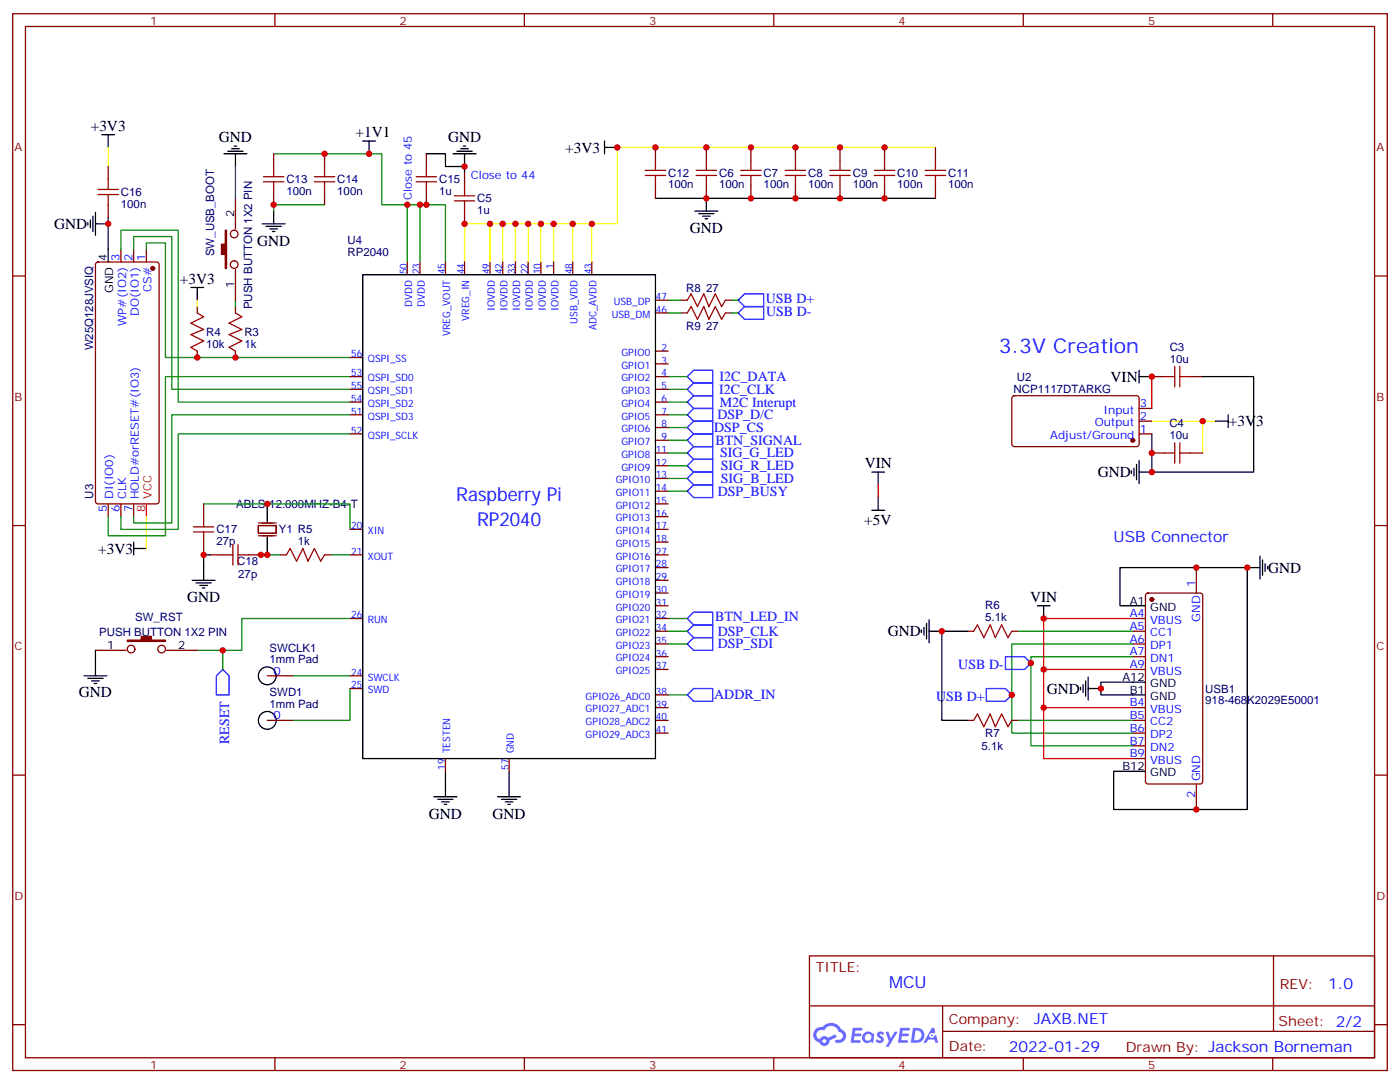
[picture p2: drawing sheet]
<svg xmlns="http://www.w3.org/2000/svg" width="388mm" height="300mm" viewBox="0 0 388 300" stroke-linecap="round" stroke-linejoin="round" font-family="sans-serif">
<g fill="none" stroke="#870000" stroke-width=".35">
<path d="M3.5 3.8h381v292.8h-381zM7.1 7.3h373.9v285.8h-373.9zM76.2 3.8v3.5M145.3 3.8v3.5M214.5 3.8v3.5M283.6 3.8v3.5M352.8 3.8v3.5M3.5 76.5h3.6M381 76.5h3.5M3.5 145.6h3.6M381 145.6h3.5M3.5 214.8h3.6"/>
<path d="M381 214.8h3.5M224.4 264.9h156.6v28.2h-156.6zM224.4 278.7h156.5M261.3 278.7v14.1M353 264.9v20.9M3.5 283.9h3.6M76.2 293.1v3.5M145.3 293.1v3.5M214.5 293.1v3.5M261.3 285.8h119.6M283.6 293.1v3.5M352.8 293.1v3.5"/>
<path d="M381 283.9h3.5"/>
</g>
<g fill="#5487ff">
<path d="M243.4 286a1.22 1.22 0 0 1 1.7 .3l-.4 .6a.47 .47 0 0 0-.4-.4 .47 .47 0 0 0-.5 .2l.1 .1a1.23 1.23 0 0 1 .8 1.9 1.44 1.44 0 0 1-2.1-.3l.5-.5 .8 .4a.29 .29 0 0 0 .3-.2 .29 .29 0 0 0-.3-.4 1.04 1.04 0 0 1-.5-1.7z"/>
<path d="M236.4 284.8h2.3l.3 .2-.1 .5h-1.8l-.1 .9h1.5l.3 .4-.4 .3h-1.6l-.1 1.1 1.7 .1 .2 .3-.2 .3h-2.6z"/>
<path d="M249.5 284.8h2.4l.3 .2-.1 .5h-1.9l-.1 .9h1.5l.4 .4-.4 .3h-1.6l-.2 1.1 1.8 .1 .1 .3-.1 .3h-2.7z"/>
<path d="M258.3 284.8h.7l.3 1.2-.6 .4a.69 .69 0 0 0-1 .2 .69 .69 0 0 0 .4 1 .69 .69 0 0 0 .9-.6l.5-.3 .5 2.2h-.8l-.2-.8h-1.7l-.5 .8h-.9z"/>
<path d="M245.5 285.9h.8l.6 1.8 1.1-1.8h.8l-2.5 4.2h-.8l.9-1.6z"/>
<path d="M253 284.8l-.6 4.1h1.4a2.11 2.11 0 0 0 2.4-2.1 2.11 2.11 0 0 0-2.5-2zM253.8 285.5a1.39 1.39 0 0 1 1.6 1.4 1.39 1.39 0 0 1-1.8 1.3h-.2z"/>
<path d="M239.4 286.4a1.54 1.54 0 0 0-.1 2.2 1.54 1.54 0 0 0 2.1 .1l.6 .2 .3-2.3-.1-.2h-.4a1.49 1.49 0 0 0-2.4 0zM239.6 287.4a.95 .95 0 0 1 1.9 0 .95 .95 0 0 1-1.9 0z"/>
<path d="M226.1 285.2a2.18 2.18 0 0 0 1 3.7 1.44 1.44 0 0 0 1.7 .9 1.44 1.44 0 0 0 1.1-1.5l2-1-.4-.7-1.9 1a1.47 1.47 0 0 0-2.5 .4 1.39 1.39 0 0 1-.6-2 1.39 1.39 0 0 1 2-.4 2.12 2.12 0 0 1 2.1-1.3 2.12 2.12 0 0 1 1.9 1.7 1.14 1.14 0 0 1 1.1 1.4 1.14 1.14 0 0 1-1.6 .7 .43 .43 0 0 0-.6 .4 .43 .43 0 0 0 .5 .5 1.98 1.98 0 0 0 2.5-1.3 1.98 1.98 0 0 0-1.3-2.5 3.1 3.1 0 0 0-5.2-.7l-.9 .1zM228 288.5a.54 .54 0 0 1 1 0 .54 .54 0 0 1-1 0z"/>
<circle cx="258.3" cy="286.9" r=".26"/>
</g>
<g fill="none" stroke="#870000" stroke-width=".35">
<path d="M30 46.1v3.6M30 56.7v3.6M65.3 55v8.4M75.8 42.6v3.5M75.8 53.2v3.5M90 42.6v3.5M90 53.2v3.5M118.2 42.6v3.5M118.2 53.2v3.5M128.8 47.9v3.5M128.8 58.5v3.5M181.7 40.9v3.5"/>
<path d="M181.7 51.4v3.6M195.8 40.9v3.5M195.8 51.4v3.6M208.1 40.9v3.5M208.1 51.4v3.6M220.5 40.9v3.5M220.5 51.4v3.6M232.8 40.9v3.5M232.8 51.4v3.6M245.2 40.9v3.5M245.2 51.4v3.6M259.3 40.9v3.5"/>
<path d="M259.3 51.4v3.6M26.7 72.8l.5-.2h16.2l.6 .4 .1 65.9-.5 .7h-16.4l-.7-.4v-65.9zM33.5 69.1v3.5M37 69.1v3.5M40.6 69.1v3.5M65.3 74.7v8.5M112.9 72.6v3.5M116.4 72.6v3.5M123.5 72.6v3.5M128.8 72.6v3.5M135.8 72.6v3.5M139.3 72.6v3.5"/>
<path d="M142.9 72.6v3.5M146.4 72.6v3.5M149.9 72.6v3.5M153.5 72.6v3.5M158.7 72.6v3.5M164 72.6v3.5M54.7 84.9v1.8M54.7 97.3v1.8M65.3 84.9v1.8M65.3 97.3v1.8M97 99.1h3.5M181.7 83.2h3.5"/>
<path d="M181.7 86.7h3.5M181.7 97.3h3.5M188.7 83.2h1.8M188.7 86.7h1.8M201.1 83.2h1.7M201.1 86.7h1.7M97 104.4h3.5M97 114.9h3.5M97 111.4h3.5M97 107.9h3.5M181.7 104.4h3.5M181.7 118.5h3.5"/>
<path d="M181.7 114.9h3.5M181.7 111.4h3.5M181.7 107.9h3.5M181.7 100.8h3.5M280.7 109.8l.5-.2 34.1 .1 .4 .6v13l-.7 .5-34.1-.1-.4-.7v-12.7zM315.7 116.7h3.6M315.7 113.2h3.6M319.3 104.4h3.5M329.8 104.4h3.6M30 139.6v3.6M33.5 139.6v3.6M37 139.6v3.6"/>
<path d="M56.4 139.6v3.6M97 120.2h3.5M181.7 125.5h3.5M181.7 122h3.5M181.7 139.6h3.5M181.7 136.1h3.5M181.7 132.6h3.5M181.7 129h3.5M315.7 120.2h3.6M319.3 125.5h3.5M329.8 125.5h3.6M56.4 150.2v3.5"/>
<path d="M58.2 153.7h3.5M68.8 153.7h3.5M71.6 145.6h5v2.1h-5zM71.6 148.4h5M71.6 144.9h5M77.6 153.7h1.8M90 153.7h1.7M97 153.7h3.5M97 146.7h3.5M181.7 153.7h3.5M181.7 157.3h3.5M181.7 146.7h3.5"/>
<path d="M181.7 150.2h3.5M181.7 143.2h3.5M331.6 157.3v7M97 171.4h3.5M181.7 171.4h3.5M181.7 174.9h3.5M181.7 178.4h3.5M181.7 167.9h3.5M181.7 164.3h3.5M181.7 160.8h3.5M268.1 174.9h1.8M280.5 174.9h1.7"/>
<path d="M314 171.4h3.5M314 174.9h3.5M314 178.4h3.5M317.7 164.5l.5-.2h14.5l.6 .5 .1 51.7-.5 .7h-14.7l-.6-.4-.1-51.8zM26.5 180.2h8.4M46.2 180.2h8.5M74.1 199.6h7M74.1 187.3h7M97 187.3h3.5M97 190.8h3.5M181.7 199.6h3.5M181.7 182h3.5"/>
<path d="M181.7 185.5h3.5M181.7 196.1h3.5M181.7 192.5h3.5M268.1 199.6h1.8M280.5 199.6h1.7M314 199.6h3.5M314 182h3.5M314 185.5h3.5M314 196.1h3.5M123.5 210.2v3.5M141.1 210.2v3.5M181.7 203.1h3.5"/>
<path d="M314 203.1h3.5M314 206.7h3.5M314 210.2h3.5M331.6 217.2v7.1"/>
<circle cx="64.9" cy="64.8" r="1.06"/>
<circle cx="64.9" cy="73.3" r="1.06"/>
<circle cx="36.3" cy="179.8" r="1.06"/>
<circle cx="44.8" cy="179.8" r="1.06"/>
</g>
<g fill="#870000" stroke="#870000" stroke-width=".35">
<path d="M35.3 177.4h3.9v-1.1h2.8v1.1h3.9v.3h-10.6z"/>
<path d="M62.4 63.8h.4v10.6h-.4v-3.9h-1v-2.8h1z"/>
<circle cx="42.3" cy="74.4" r=".53"/>
<circle cx="319.3" cy="166.1" r=".53"/>
<circle cx="314" cy="122" r=".53"/>
</g>
<g fill="none" stroke="#000" stroke-width=".35">
<path d="M28.2 37.3h3.5M30 37.3v3.6M100.5 39.1h3.6M102.3 39.1v3.5M167.6 39.1v3.5M25.8 59.9v4.2M26.5 58.8v6.4M62.1 42.6h6.3M63.1 41.9h4.3M64.2 41.2h2.1M64.9 40.5h.7M65.3 42.6v3.5"/>
<path d="M75.8 58.5v3.5M118.2 42.6h5.3v3.5h5.3v1.8M125.6 42.6h6.3M126.6 41.9h4.3M127.7 41.2h2.1M128.4 40.5h.7M128.8 42.6v3.5M167.6 40.9h3.5M181.7 55h77.6M192.6 58.5h6.4M193.7 59.2h4.2M194.7 59.9h2.1"/>
<path d="M195.8 55v3.5M24.3 61.7v.7M25 61v2.1M26.5 62h3.5M30 60.3v12.3M52.9 79.7h3.5M54.7 79.7v3.5M72.7 62h6.3M73.7 62.7h4.3M74.8 63.4h2.1M75.5 64.1h.7M100.5 76.1h81.2v134.1h-81.2z"/>
<path d="M195.4 60.6h.7M315.7 102.6v3.5M315.7 104.4h3.6M333.4 104.4h14.1v26.4h-28.2v-10.6M336.9 116.7h3.5M340.4 114.9v3.6M74.1 139.6v5M241.7 130.8h3.5M243.4 130.8v3.5M243.4 137.9v3.5M313.6 130.5v.7M314.3 129.8v2.1"/>
<path d="M315 128.7v4.2M315.7 130.8h3.6M315.7 127.6v6.4M37 152h3.6M37 150.2v3.5M58.2 153.7h-1.8v7.1M74.1 148.8v4.9M241.7 141.4h3.5M345.7 157.3h3.5M349.2 154.1v6.3M350 155.2v4.2M350.7 156.2v2.1"/>
<path d="M351.4 156.9v.7M53.3 160.8h6.3M54.3 161.5h4.3M55.4 162.2h2.1M56.1 162.9h.7M255.4 174.6v.7M256.1 173.8v2.2M256.8 172.8v4.2M257.5 174.9h3.6M257.5 171.7v6.4M268.1 174.9h-7v24.7h7M287.5 167.9h3.5"/>
<path d="M289.3 167.9v3.5M317.5 167.9h-7.1v-10.6h35.3v67h-37v-10.6h8.8M23.3 187.3h6.3M24.3 188h4.3M25.4 188.7h2.1M26.1 189.4h.7M26.5 180.2v7.1M299.5 190.4v.7M300.2 189.7v2.1M300.9 188.7v4.2M301.6 190.8h3.6M301.6 187.6v6.4"/>
<path d="M317.5 189h-12.3v3.5h12.3M123.5 213.7v7.1M141.1 213.7v7.1M120.3 220.8h6.3M121.4 221.5h4.2M122.4 222.2h2.1M123.1 222.9h.7M137.9 220.8h6.4M139 221.5h4.2M140.1 222.2h2.1M140.8 222.9h.7"/>
<circle cx="74.1" cy="199.6" r="2.47"/>
<circle cx="74.1" cy="187.3" r="2.47"/>
</g>
<path d="M319.3 104.4v8.8M40.6 139.6v3.6M243.4 134.3v3.6M314 171.4h-24.7v14.1M289.3 196.1v14.1h24.7M314 185.5h-24.7v10.6h24.7" fill="none" stroke="#f00" stroke-width=".35"/>
<g fill="none" stroke="#008700" stroke-width=".35">
<path d="M75.8 42.6h30v14.1h7.1M90 56.7h-14.2v1.8M116.4 56.7h-3.5v15.9M33.5 69.1v-5.3h15.9v47.6h47.6M37 69.1v-3.6h10.6v42.4h49.4M40.6 69.1v-1.8h5.3v31.8h51.1M116.4 72.6v-15.9h7.1v15.9M65.3 83.2v1.7M185.2 83.2h3.5M185.2 86.7h3.5M202.8 83.2h1.8M202.8 86.7h1.8"/>
<path d="M97 114.9h-49.4v30h-10.6v-1.7M97 104.4h-51.1v44h-15.9v-5.2M185.2 107.9h5.3M185.2 104.4h5.3M185.2 111.4h5.3M185.2 114.9h5.3M185.2 118.5h5.3M56.4 139.6h40.6v7.1M97 120.2h-47.6v26.5h-15.9v-3.5M185.2 122h5.3M185.2 136.1h5.3M185.2 132.6h5.3"/>
<path d="M185.2 129h5.3M185.2 125.5h5.3M72.3 153.7h5.3M91.7 153.7h5.3M97 171.4h-30v8.8h-12.3M185.2 174.9h5.3M185.2 171.4h5.3M185.2 178.4h5.3M282.2 174.9h31.8M314 178.4h-33.5v24.7h33.5M61.7 180.2v5.3M81.1 187.3h15.9"/>
<path d="M97 190.8v8.8h-15.9M185.2 192.5h5.3M282.2 199.6h31.8M314 182h-28.2v24.7h28.2"/>
</g>
<g fill="none" stroke="#a10000" stroke-width=".35">
<path d="M27.2 53.9h5.6M27.2 52.5h5.6M30 49.7v2.8M30 53.9v2.8M73 50.4h5.7M73 49h5.7M75.8 46.1v2.9M75.8 50.4v2.8M87.1 50.4h5.7M87.1 49h5.7M90 46.1v2.9M90 50.4v2.8"/>
<path d="M115.4 50.4h5.6M115.4 49h5.6M118.2 46.1v2.9M118.2 50.4v2.8M125.9 55.7h5.7M125.9 54.3h5.7M128.8 51.4v2.9M128.8 55.7v2.8M178.9 48.6h5.6M178.9 47.2h5.6M181.7 44.4v2.8M181.7 48.6v2.8"/>
<path d="M193 48.6h5.6M193 47.2h5.6M195.8 44.4v2.8M195.8 48.6v2.8M205.3 48.6h5.7M205.3 47.2h5.7M208.1 44.4v2.8M208.1 48.6v2.8M217.7 48.6h5.6M217.7 47.2h5.6M220.5 44.4v2.8M220.5 48.6v2.8"/>
<path d="M230 48.6h5.7M230 47.2h5.7M232.8 44.4v2.8M232.8 48.6v2.8M242.4 48.6h5.6M242.4 47.2h5.6M245.2 44.4v2.8M245.2 48.6v2.8M256.5 48.6h5.6M256.5 47.2h5.6M259.3 44.4v2.8M259.3 48.6v2.8"/>
<path d="M54.7 86.7l1.7 1.1-3.5 1.7 3.5 1.8-3.5 1.4 3.5 1.8-3.5 1.7 1.8 1.1M65.3 86.7l1.7 1.1-3.5 1.7 3.5 1.8-3.5 1.4 3.5 1.8-3.5 1.7 1.8 1.1M190.5 83.2l1.1-1.8 1.7 3.5 1.8-3.5 1.4 3.5 1.8-3.5 1.7 3.5 1.1-1.7M190.5 86.7l1.1-1.8 1.7 3.6 1.8-3.6 1.4 3.6 1.8-3.6 1.7 3.6 1.1-1.8M322.8 104.4h2.8M325.6 101.5v5.7M327 101.5v5.7M327 104.4h2.8M322.8 125.5h2.8M325.6 122.7v5.6M327 122.7v5.6M327 125.5h2.8"/>
<path d="M53.6 146h5.7M53.6 147.4h5.7M56.4 143.2v2.8M56.4 147.4v2.8M61.7 153.7h2.9M64.6 150.9v5.7M66 153.7h2.8M66 150.9v5.7M79.4 153.7l1-1.7 1.8 3.5 1.8-3.5 1.4 3.5 1.7-3.5 1.8 3.5 1.1-1.8M269.9 174.9l1-1.8 1.8 3.6 1.8-3.6 1.4 3.6 1.7-3.6 1.8 3.6 1.1-1.8M269.9 199.6l1-1.8 1.8 3.6 1.8-3.6 1.4 3.6 1.7-3.6 1.8 3.6 1.1-1.8"/>
</g>
<g fill="none" stroke="#ff0" stroke-width=".35">
<path d="M30 40.9v5.2M259.3 40.9h-88.2v21.1h-7.1M128.8 72.6v-10.6h7v10.6M135.8 62h3.5v10.6M139.3 62h3.6v10.6M142.9 62h3.5v10.6M146.4 62h3.5v10.6M149.9 62h3.6v10.6M153.5 62h5.2v10.6M158.7 62h5.3v10.6M54.7 83.2v1.7M319.3 116.7h14.1"/>
<path d="M336.9 116.7h-3.5v8.8M40.6 143.2v8.8"/>
</g>
<g fill="none" stroke="#00f" stroke-width=".35">
<path d="M204.6 86.7l1.8-1.8h5.3v3.6h-5.3zM204.6 83.2l1.8-1.8h5.3v3.5h-5.3zM190.5 107.9l1.8-1.8h5.3v3.5h-5.3zM190.5 104.4l1.8-1.8h5.3v3.5h-5.3zM190.5 118.5l1.8-1.8h5.3v3.5h-5.3zM190.5 114.9l1.8-1.7h5.3v3.5h-5.3zM192.3 109.6h5.3v3.6h-5.3l-1.8-1.8zM190.5 122l1.8-1.8h5.3v3.6h-5.3zM190.5 132.6l1.8-1.8h5.3v3.5h-5.3zM190.5 125.5l1.8-1.7h5.3v3.5h-5.3zM190.5 129l1.8-1.7h5.3v3.5h-5.3zM192.3 134.3h5.3v3.6h-5.3l-1.8-1.8z"/>
<path d="M190.5 171.4l1.8-1.8h5.3v3.5h-5.3zM190.5 178.4l1.8-1.7h5.3v3.5h-5.3zM192.3 173.1h5.3v3.6h-5.3l-1.8-1.8zM61.7 185.5l1.8 1.8v5.2h-3.5v-5.2zM190.5 192.5l1.8-1.7h5.3v3.5h-5.3zM273.4 190.8h5.3l1.8 1.7-1.8 1.8h-5.3zM278.7 182h5.3l1.8 1.7-1.8 1.8h-5.3z"/>
</g>
<path d="M65.3 46.1v8.9" fill="none" stroke="#333" stroke-width=".35"/>
<g fill="#c00">
<circle cx="116.4" cy="56.7" r=".88"/>
<circle cx="118.2" cy="56.7" r=".88"/>
<circle cx="112.9" cy="56.7" r=".88"/>
<circle cx="102.3" cy="42.6" r=".88"/>
<circle cx="90" cy="42.6" r=".88"/>
<circle cx="75.8" cy="56.7" r=".88"/>
<circle cx="128.8" cy="46.1" r=".88"/>
<circle cx="164" cy="62" r=".88"/>
<circle cx="171.1" cy="40.9" r=".88"/>
<circle cx="181.7" cy="40.9" r=".88"/>
<circle cx="245.2" cy="40.9" r=".88"/>
<circle cx="232.8" cy="40.9" r=".88"/>
<circle cx="220.5" cy="40.9" r=".88"/>
<circle cx="208.1" cy="40.9" r=".88"/>
<circle cx="195.8" cy="40.9" r=".88"/>
<circle cx="195.8" cy="55" r=".88"/>
<circle cx="208.1" cy="55" r=".88"/>
<circle cx="232.8" cy="55" r=".88"/>
<circle cx="220.5" cy="55" r=".88"/>
<circle cx="245.2" cy="55" r=".88"/>
<circle cx="158.8" cy="62" r=".88"/>
<circle cx="153.5" cy="62" r=".88"/>
<circle cx="149.9" cy="62" r=".88"/>
<circle cx="146.4" cy="62" r=".88"/>
<circle cx="142.9" cy="62" r=".88"/>
<circle cx="139.3" cy="62" r=".88"/>
<circle cx="135.8" cy="62" r=".88"/>
<circle cx="54.7" cy="99.1" r=".88"/>
<circle cx="65.3" cy="99.1" r=".88"/>
<circle cx="30" cy="62" r=".88"/>
<circle cx="74.1" cy="139.6" r=".88"/>
<circle cx="74.1" cy="153.7" r=".88"/>
<circle cx="319.3" cy="130.8" r=".88"/>
<circle cx="319.3" cy="104.4" r=".88"/>
<circle cx="333.4" cy="116.7" r=".88"/>
<circle cx="319.3" cy="125.5" r=".88"/>
<circle cx="305.2" cy="190.8" r=".88"/>
<circle cx="331.6" cy="224.3" r=".88"/>
<circle cx="331.6" cy="157.3" r=".88"/>
<circle cx="345.7" cy="157.3" r=".88"/>
<circle cx="289.3" cy="196.1" r=".88"/>
<circle cx="289.3" cy="185.5" r=".88"/>
<circle cx="285.8" cy="183.7" r=".88"/>
<circle cx="280.5" cy="192.5" r=".88"/>
<circle cx="289.3" cy="171.4" r=".88"/>
<circle cx="261.1" cy="174.9" r=".88"/>
<circle cx="61.7" cy="180.2" r=".88"/>
<circle cx="56.4" cy="153.7" r=".88"/>
<circle cx="72.3" cy="153.7" r=".88"/>
<circle cx="128.8" cy="62" r=".88"/>
</g>
<text font-size="5.6" fill="#00f" x="276.9" y="97.8">3.3V Creation</text>
<g font-size="5.3" fill="#00f">
<text x="126.5" y="138.7">Raspberry Pi</text>
<text x="132.2" y="145.8">RP2040</text>
</g>
<text font-size="4.6" fill="#00f" x="246.5" y="273.9">MCU</text>
<g font-size="4.2">
<text x="25.1" y="36.2">+3V3</text>
<text x="60.7" y="39.4">GND</text>
<text x="98.5" y="38">+1V1</text>
<text x="124.2" y="39.4">GND</text>
<text x="156.7" y="42.3">+3V3</text>
<text x="15" y="63.5">GND</text>
<text x="191.2" y="64.6">GND</text>
<text x="71.3" y="68.1">GND</text>
<text x="49.8" y="78.6">+3V3</text>
<text x="307.8" y="105.7">VIN</text>
<text x="340.6" y="118.1">+3V3</text>
<text x="239.7" y="129.8">VIN</text>
<text x="304.3" y="132.2">GND</text>
<text x="239.5" y="145.3">+5V</text>
<text x="27.2" y="153.4">+3V3</text>
<text x="351.5" y="158.7">GND</text>
<text x="51.9" y="166.8">GND</text>
<text x="285.5" y="166.8">VIN</text>
<text x="246.1" y="176.3">GND</text>
<text x="21.9" y="193.3">GND</text>
<text x="290.2" y="192.2">GND</text>
<text x="118.9" y="226.8">GND</text>
<text x="136.5" y="226.8">GND</text>
</g>
<g font-size="4.2" fill="#00f">
<text x="308.7" y="150.2">USB Connector</text>
<text x="368.2" y="274.1">1.0</text>
<text x="286.5" y="283.7">JAXB.NET</text>
<text x="279.6" y="291.5">2022-01-29</text>
</g>
<g font-size="3.9" fill="#00f">
<text x="212.2" y="84">USB D+</text>
<text x="212.3" y="87.6">USB D-</text>
<text x="199.5" y="105.6">I2C_DATA</text>
<text x="199.3" y="109.1">I2C_CLK</text>
<text x="199.5" y="112.6">M2C Interupt</text>
<text x="197.9" y="119.7">DSP_CS</text>
<text x="198.9" y="116.2">DSP_D/C</text>
<text x="198.3" y="123.2">BTN_SIGNAL</text>
<text x="199.6" y="126.7">SIG_G_LED</text>
<text x="199.8" y="130.3">SIG_R_LED</text>
<text x="199" y="137.3">DSP_BUSY</text>
<text x="199.8" y="133.8">SIG_B_LED</text>
<text x="198.2" y="172.1">BTN_LED_IN</text>
<text x="199" y="179.7">DSP_SDI</text>
<text x="199" y="176.1">DSP_CLK</text>
<text x="265.6" y="185.5">USB D-</text>
<text x="198" y="193.8">ADDR_IN</text>
<text x="259.4" y="194.3">USB D+</text>
<text x="63.5" y="206.2" transform="rotate(-90 63.5 206.2)">RESET</text>
</g>
<g font-size="3.9" fill="#800">
<text x="226.1" y="269.5">TITLE:</text>
<text x="354.8" y="274.1">REV:</text>
<text x="263" y="283.7">Company:</text>
<text x="354.4" y="284.3">Sheet: 2/2</text>
<text x="263" y="291.3">Date:</text>
<text x="312.1" y="291.4">Drawn By: Jackson Borneman</text>
</g>
<g font-size="3.2" fill="#800">
<text x="41.6" y="6.8">1</text>
<text x="110.8" y="6.8">2</text>
<text x="179.9" y="6.8">3</text>
<text x="249.1" y="6.8">4</text>
<text x="318.2" y="6.8">5</text>
<text x="4.1" y="41.9">A</text>
<text x="381.5" y="41.9">A</text>
<text x="4.1" y="111.1">B</text>
<text x="381.5" y="111.1">B</text>
<text x="4.1" y="180.2">C</text>
<text x="381.5" y="180.2">C</text>
<text x="4.1" y="249.3">D</text>
<text x="381.5" y="249.3">D</text>
<text x="41.6" y="296.1">1</text>
<text x="110.8" y="296.1">2</text>
<text x="179.9" y="296.1">3</text>
<text x="249.1" y="296.1">4</text>
<text x="318.2" y="296.1">5</text>
</g>
<g font-size="3.2" fill="#000080">
<text x="79.4" y="54">100n</text>
<text x="79.4" y="50.8">C13</text>
<text x="93.5" y="54">100n</text>
<text x="93.5" y="50.8">C14</text>
<text x="121.7" y="54">1u</text>
<text x="121.7" y="50.8">C15</text>
<text x="185.2" y="52.2">100n</text>
<text x="185.2" y="49.1">C12</text>
<text x="199.3" y="52.2">100n</text>
<text x="199.3" y="49.1">C6</text>
<text x="211.7" y="52.2">100n</text>
<text x="211.7" y="49.1">C7</text>
<text x="224" y="52.2">100n</text>
<text x="224" y="49.1">C8</text>
<text x="236.4" y="52.2">100n</text>
<text x="236.4" y="49.1">C9</text>
<text x="248.7" y="52.2">100n</text>
<text x="248.7" y="49.1">C10</text>
<text x="262.8" y="52.2">100n</text>
<text x="262.8" y="49.1">C11</text>
<text x="33.5" y="57.5">100n</text>
<text x="33.5" y="54.3">C16</text>
<text x="132.3" y="59.3">1u</text>
<text x="132.3" y="56.1">C5</text>
<text x="59.3" y="71" transform="rotate(-90 59.3 71)">SW_USB_BOOT</text>
<text x="96.3" y="70.8">RP2040</text>
<text x="96.3" y="67.7">U4</text>
<text x="190.2" y="80.8">R8</text>
<text x="195.7" y="80.8">27</text>
<text x="69.9" y="85.7" transform="rotate(-90 69.9 85.7)">PUSH BUTTON 1X2 PIN</text>
<text x="57.2" y="93.2">R4</text>
<text x="67.7" y="93.2">R3</text>
<text x="190.2" y="91.4">R9</text>
<text x="195.7" y="91.4">27</text>
<text x="25.8" y="97.1" transform="rotate(-90 25.8 97.1)">W25Q128JVSIQ</text>
<text x="57.1" y="96.3">10k</text>
<text x="67.7" y="96.3">1k</text>
<text x="324.2" y="100.5">10u</text>
<text x="324.2" y="97.3">C3</text>
<text x="281.9" y="105.5">U2</text>
<text x="280.9" y="109">NCP1117DTARKG</text>
<text x="324.1" y="118.4">C4</text>
<text x="324.1" y="121.6">10u</text>
<text x="25.8" y="138.2" transform="rotate(-90 25.8 138.2)">U3</text>
<text x="65.5" y="140.7">ABLS-12.000MHZ-B4-T</text>
<text x="60" y="147.8">C17</text>
<text x="77.3" y="147.8">Y1 R5</text>
<text x="60" y="151">27p</text>
<text x="82.6" y="150.9">1k</text>
<text x="65.8" y="156.6">C18</text>
<text x="66" y="160.1">27p</text>
<text x="37.5" y="172">SW_RST</text>
<text x="273.1" y="172.1">5.1k</text>
<text x="273.1" y="168.9">R6</text>
<text x="27.5" y="176.1">PUSH BUTTON 1X2 PIN</text>
<text x="74.7" y="183.7">1mm Pad</text>
<text x="74.7" y="180.6">SWCLK1</text>
<text x="334.1" y="191.9">USB1</text>
<text x="74.7" y="196.1">1mm Pad</text>
<text x="74.7" y="193">SWD1</text>
<text x="334.1" y="195.1">918-468K2029E50001</text>
<text x="272" y="207.8">5.1k</text>
<text x="273.1" y="204.2">R7</text>
</g>
<g font-size="3.2" fill="#00f">
<text x="130.5" y="49.7">Close to 44</text>
<text x="114.2" y="55.5" transform="rotate(-90 114.2 55.5)">Close to 45</text>
<text x="33.2" y="72.4" transform="rotate(-90 33.2 72.4)">3</text>
<text x="36.7" y="72.4" transform="rotate(-90 36.7 72.4)">2</text>
<text x="40.2" y="72.4" transform="rotate(-90 40.2 72.4)">1</text>
<text x="42" y="80.9" transform="rotate(-90 42 80.9)">CS#</text>
<text x="38.5" y="87.6" transform="rotate(-90 38.5 87.6)">DO(IO1)</text>
<text x="34.9" y="90.3" transform="rotate(-90 34.9 90.3)">WP#(IO2)</text>
<text x="315.9" y="112.8">3</text>
<text x="303.4" y="118.1">Output</text>
<text x="305.9" y="114.6">Input</text>
<text x="315.9" y="119.9">1</text>
<text x="315.9" y="116.3">2</text>
<text x="291.1" y="121.6">Adjust/Ground</text>
<text x="29.6" y="141.8" transform="rotate(-90 29.6 141.8)">5</text>
<text x="31.4" y="138.3" transform="rotate(-90 31.4 138.3)">DI(IO0)</text>
<text x="33.2" y="141.8" transform="rotate(-90 33.2 141.8)">6</text>
<text x="34.9" y="138.3" transform="rotate(-90 34.9 138.3)">CLK</text>
<text x="36.7" y="141.8" transform="rotate(-90 36.7 141.8)">7</text>
<text x="38.5" y="138.3" transform="rotate(-90 38.5 138.3)">HOLD#orRESET#(IO3)</text>
<text x="331.3" y="162.6" transform="rotate(-90 331.3 162.6)">1</text>
<text x="313.1" y="171">A4</text>
<text x="318.8" y="172.8">VBUS</text>
<text x="332.7" y="172.3" transform="rotate(-90 332.7 172.3)">GND</text>
<text x="313.1" y="174.6">A5</text>
<text x="313.1" y="178.1">A6</text>
<text x="318.8" y="176.3">CC1</text>
<text x="318.8" y="179.8">DP1</text>
<text x="313.1" y="181.6">A7</text>
<text x="313.1" y="185.1">A9</text>
<text x="318.8" y="183.4">DN1</text>
<text x="75.8" y="186.9">0</text>
<text x="318.8" y="186.9">VBUS</text>
<text x="313.1" y="195.7">B4</text>
<text x="318.8" y="197.5">VBUS</text>
<text x="75.8" y="199.2">0</text>
<text x="313.1" y="199.2">B5</text>
<text x="313.1" y="202.8">B6</text>
<text x="318.8" y="201">CC2</text>
<text x="313.1" y="206.3">B7</text>
<text x="313.1" y="209.8">B9</text>
<text x="318.8" y="204.5">DP2</text>
<text x="318.8" y="208.1">DN2</text>
<text x="318.8" y="211.6">VBUS</text>
<text x="331.3" y="221" transform="rotate(-90 331.3 221)">2</text>
<text x="332.7" y="216.5" transform="rotate(-90 332.7 216.5)">GND</text>
</g>
<g font-size="3.2">
<text x="64.9" y="60.3" transform="rotate(-90 64.9 60.3)">2</text>
<text x="29.6" y="72.4" transform="rotate(-90 29.6 72.4)">4</text>
<text x="31.4" y="81.2" transform="rotate(-90 31.4 81.2)">GND</text>
<text x="64.9" y="79.9" transform="rotate(-90 64.9 79.9)">1</text>
<text x="313.1" y="167.5">A1</text>
<text x="318.8" y="169.3">GND</text>
<text x="29.7" y="179.8">1</text>
<text x="49.4" y="179.8">2</text>
<text x="311.1" y="188.7">A12</text>
<text x="318.8" y="190.4">GND</text>
<text x="313.1" y="192.2">B1</text>
<text x="318.8" y="194">GND</text>
<text x="311.1" y="213.4">B12</text>
<text x="318.8" y="215.1">GND</text>
</g>
<g font-size="3.2" fill="#f00">
<text x="40.2" y="141.8" transform="rotate(-90 40.2 141.8)">8</text>
<text x="42" y="138.3" transform="rotate(-90 42 138.3)">VCC</text>
</g>
<g font-size="2.8" fill="#00f">
<text x="112.9" y="76" transform="rotate(-90 112.9 76)">50</text>
<text x="116.4" y="76" transform="rotate(-90 116.4 76)">23</text>
<text x="123.4" y="76" transform="rotate(-90 123.4 76)">45</text>
<text x="128.7" y="76" transform="rotate(-90 128.7 76)">44</text>
<text x="135.8" y="76" transform="rotate(-90 135.8 76)">49</text>
<text x="139.3" y="76" transform="rotate(-90 139.3 76)">42</text>
<text x="142.8" y="76" transform="rotate(-90 142.8 76)">33</text>
<text x="146.4" y="76" transform="rotate(-90 146.4 76)">22</text>
<text x="149.9" y="76" transform="rotate(-90 149.9 76)">10</text>
<text x="153.4" y="74.5" transform="rotate(-90 153.4 74.5)">1</text>
<text x="158.7" y="76" transform="rotate(-90 158.7 76)">48</text>
<text x="164" y="76" transform="rotate(-90 164 76)">43</text>
<text x="181.8" y="83.1">47</text>
<text x="114.2" y="85" transform="rotate(-90 114.2 85)">DVDD</text>
<text x="117.7" y="85" transform="rotate(-90 117.7 85)">DVDD</text>
<text x="130.1" y="88.9" transform="rotate(-90 130.1 88.9)">VREG_IN</text>
<text x="137.1" y="86.1" transform="rotate(-90 137.1 86.1)">IOVDD</text>
<text x="140.7" y="86.1" transform="rotate(-90 140.7 86.1)">IOVDD</text>
<text x="144.2" y="86.1" transform="rotate(-90 144.2 86.1)">IOVDD</text>
<text x="147.7" y="86.1" transform="rotate(-90 147.7 86.1)">IOVDD</text>
<text x="151.3" y="86.1" transform="rotate(-90 151.3 86.1)">IOVDD</text>
<text x="154.8" y="86.1" transform="rotate(-90 154.8 86.1)">IOVDD</text>
<text x="160.1" y="89.7" transform="rotate(-90 160.1 89.7)">USB_VDD</text>
<text x="169.6" y="88">USB_DM</text>
<text x="170.2" y="84.5">USB_DP</text>
<text x="181.8" y="86.7">46</text>
<text x="124.8" y="93.1" transform="rotate(-90 124.8 93.1)">VREG_VOUT</text>
<text x="165.4" y="91.6" transform="rotate(-90 165.4 91.6)">ADC_AVDD</text>
<text x="97.4" y="99">56</text>
<text x="102" y="100.4">QSPI_SS</text>
<text x="172.2" y="98.6">GPIO0</text>
<text x="183.3" y="100.8">3</text>
<text x="183.3" y="97.3">2</text>
<text x="97.4" y="107.8">55</text>
<text x="97.4" y="104.3">53</text>
<text x="102" y="105.7">QSPI_SD0</text>
<text x="172.2" y="105.7">GPIO2</text>
<text x="172.2" y="102.1">GPIO1</text>
<text x="183.3" y="107.8">5</text>
<text x="183.3" y="104.3">4</text>
<text x="97.4" y="111.4">54</text>
<text x="102" y="109.2">QSPI_SD1</text>
<text x="102" y="112.7">QSPI_SD2</text>
<text x="172.2" y="112.7">GPIO4</text>
<text x="172.2" y="109.2">GPIO3</text>
<text x="183.3" y="111.4">6</text>
<text x="97.4" y="114.9">51</text>
<text x="102" y="116.3">QSPI_SD3</text>
<text x="172.2" y="119.8">GPIO6</text>
<text x="172.2" y="116.3">GPIO5</text>
<text x="183.3" y="118.4">8</text>
<text x="183.3" y="114.9">7</text>
<text x="97.4" y="120.2">52</text>
<text x="102" y="121.5">QSPI_SCLK</text>
<text x="172.2" y="123.3">GPIO7</text>
<text x="181.8" y="125.5">11</text>
<text x="183.3" y="122">9</text>
<text x="172.2" y="130.4">GPIO9</text>
<text x="172.2" y="126.8">GPIO8</text>
<text x="181.8" y="129">12</text>
<text x="170.7" y="137.4">GPIO11</text>
<text x="170.7" y="133.9">GPIO10</text>
<text x="181.8" y="136.1">14</text>
<text x="181.8" y="132.5">13</text>
<text x="170.7" y="141">GPIO12</text>
<text x="181.8" y="143.1">16</text>
<text x="181.8" y="139.6">15</text>
<text x="97.4" y="146.6">20</text>
<text x="102" y="148">XIN</text>
<text x="170.7" y="148">GPIO14</text>
<text x="170.7" y="144.5">GPIO13</text>
<text x="181.8" y="146.6">17</text>
<text x="97.4" y="153.7">21</text>
<text x="102" y="155.1">XOUT</text>
<text x="170.7" y="155.1">GPIO16</text>
<text x="170.7" y="151.5">GPIO15</text>
<text x="181.8" y="153.7">27</text>
<text x="181.8" y="150.2">18</text>
<text x="170.7" y="158.6">GPIO17</text>
<text x="181.8" y="160.8">29</text>
<text x="181.8" y="157.2">28</text>
<text x="170.7" y="165.6">GPIO19</text>
<text x="170.7" y="162.1">GPIO18</text>
<text x="181.8" y="167.8">31</text>
<text x="181.8" y="164.3">30</text>
<text x="97.4" y="171.3">26</text>
<text x="102" y="172.7">RUN</text>
<text x="170.7" y="172.7">GPIO21</text>
<text x="170.7" y="169.2">GPIO20</text>
<text x="181.8" y="171.3">32</text>
<text x="170.7" y="179.8">GPIO23</text>
<text x="170.7" y="176.2">GPIO22</text>
<text x="181.8" y="178.4">35</text>
<text x="181.8" y="174.9">34</text>
<text x="170.7" y="183.3">GPIO24</text>
<text x="181.8" y="185.5">37</text>
<text x="181.8" y="181.9">36</text>
<text x="97.4" y="190.7">25</text>
<text x="97.4" y="187.2">24</text>
<text x="102" y="188.6">SWCLK</text>
<text x="170.7" y="186.8">GPIO25</text>
<text x="102" y="192.1">SWD</text>
<text x="162.3" y="197.4">GPIO27_ADC1</text>
<text x="162.3" y="193.9">GPIO26_ADC0</text>
<text x="181.8" y="196">39</text>
<text x="181.8" y="192.5">38</text>
<text x="162.3" y="200.9">GPIO28_ADC2</text>
<text x="181.8" y="203.1">41</text>
<text x="181.8" y="199.6">40</text>
<text x="124.8" y="208.8" transform="rotate(-90 124.8 208.8)">TESTEN</text>
<text x="142.4" y="208.8" transform="rotate(-90 142.4 208.8)">GND</text>
<text x="162.3" y="204.5">GPIO29_ADC3</text>
<text x="123.4" y="213.4" transform="rotate(-90 123.4 213.4)">19</text>
<text x="141.1" y="213.4" transform="rotate(-90 141.1 213.4)">57</text>
</g>
</svg>
